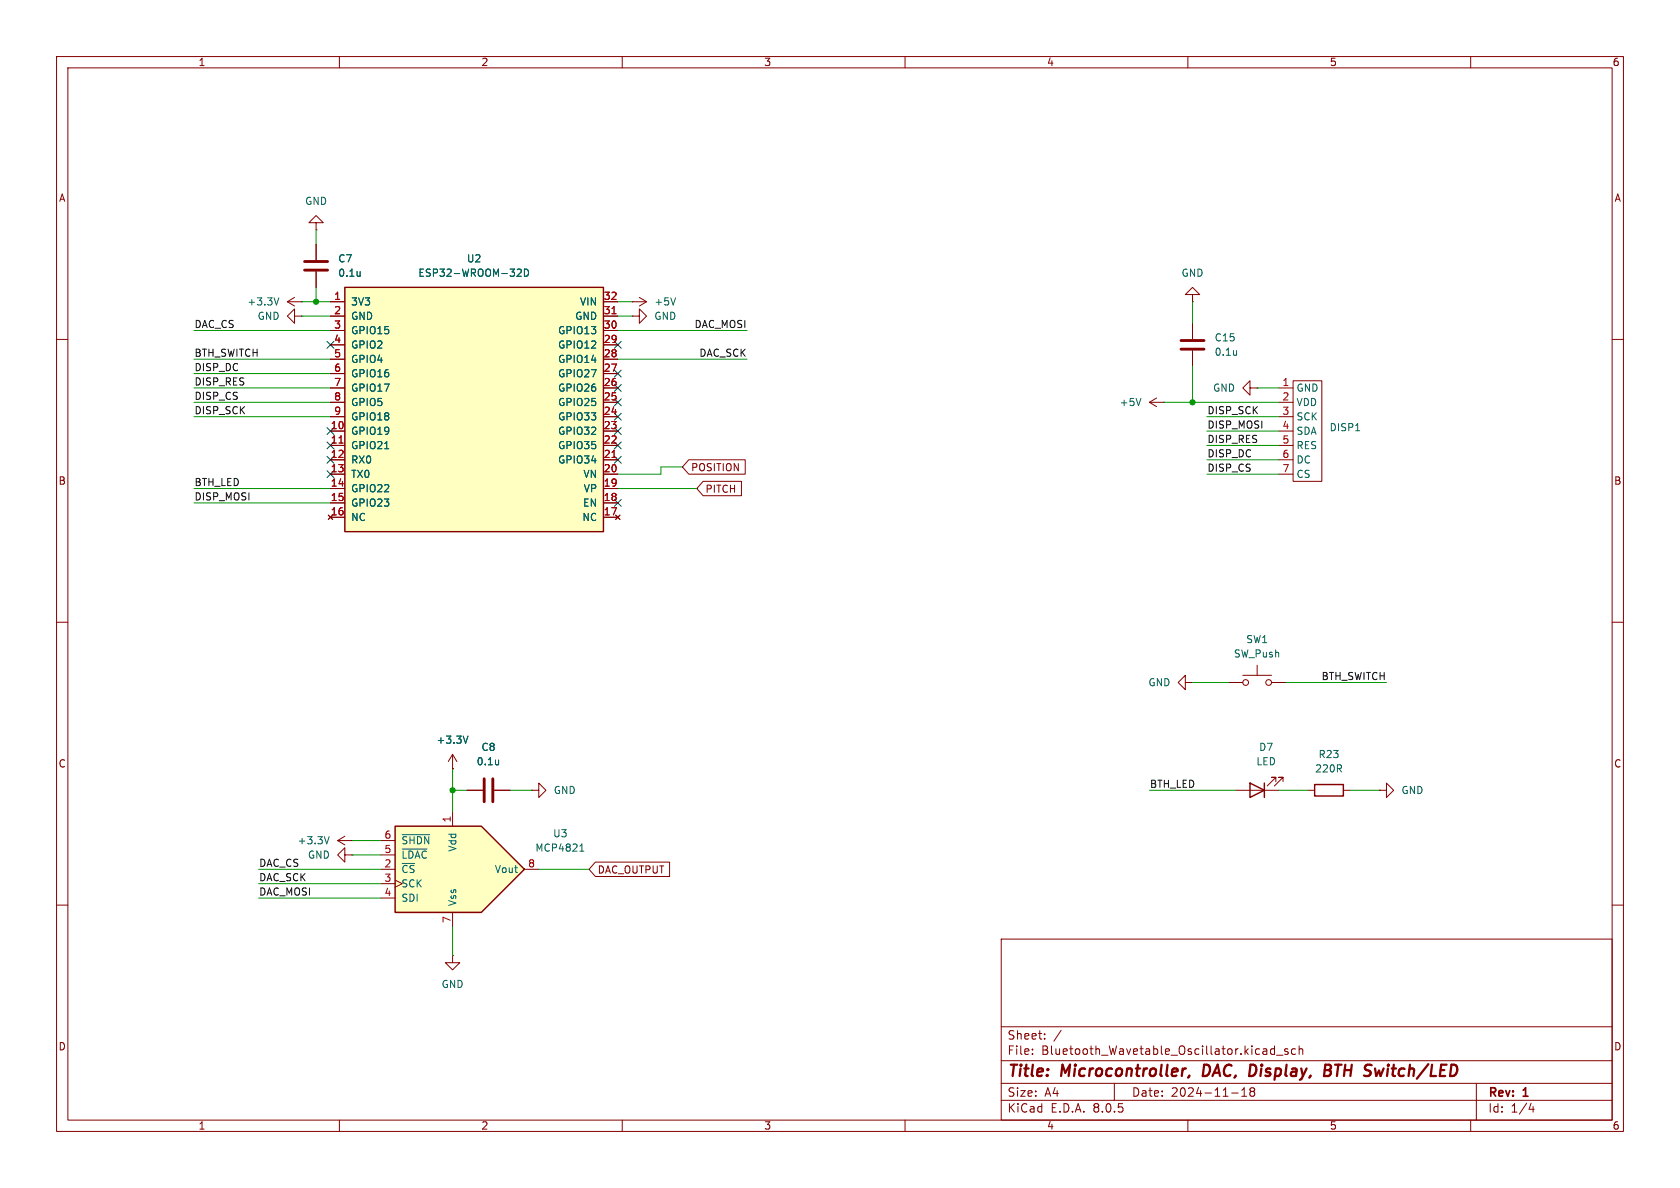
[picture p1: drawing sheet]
<svg xmlns="http://www.w3.org/2000/svg" width="297mm" height="210mm" viewBox="0 0 297 210" stroke-linecap="round" stroke-linejoin="round" font-family="sans-serif">
<g fill="none" stroke="#840000" stroke-width=".18">
<path d="M10 10h277v190h-277zM12 12h273v186h-273zM60 10v2M110 10v2M160 10v2M210 10v2M260 10v2M10 60h2M50.8 53.3h2.5M50.8 53.3l1.3 .8M52.1 55.9v-1.3l-1.3 1.3 1.3 1.3v-1.3h1.2M52.1 52.6l-1.3 .7"/>
<path d="M53.3 53.3h.1M53.3 55.9h.1M111.8 55.9h1.2v-1.3l1.3 1.3-1.3 1.3v-1.3M111.8 55.9h.1M111.8 53.3h.1M111.8 53.3h2.5M113 52.6l1.3 .7M114.3 53.3l-1.3 .8M285 60h2M10 110h2M219.7 119.4h5.1M222.2 117.6v1.8"/>
<path d="M285 110h2M209.5 120.7v-1.3l-1.2 1.3 1.2 1.2v-1.2h1.3M210.8 120.7h.1M217.2 120.7h2.5M224.8 120.7h2.5M10 160h2M59.7 148.6l1.3 .8M59.7 148.6h2.5M61 151.1v-1.2l-1.3 1.2 1.3 1.3v-1.3h1.2M61 147.8l-1.3 .8M62.2 151.1h.1M62.2 148.6h.1"/>
<path d="M285 160h2M177 166h108v32h-108zM60 198v2M110 198v2M160 198v2M177 194.5h108M177 191.5h108M177 187.5h108M177 181.5h108M182.5 186.3v.1M182.5 185.5v.1M184.7 183.6v.1"/>
<path d="M184.7 182.8v.1M187.6 182.1l-1.3 2M197 191.5v3M210 198v2M217.7 193.2h1.2M219.5 193.8h.9M219.5 192.7l.5-.4v1.5M221.2 192.9l-.2 .3v.3l.2 .3 .5-.1 .1-.2-.1-.4-.2-.2M221.2 192.9l-.2-.2 .2-.4 .5 .1 .1 .2-.3 .3M221.2 192.9h.3M225.3 184.9v1.5M225.3 185.5l-.4-.1-.3 .3v.4l.1 .2h.6"/>
<path d="M225.7 186.5h1.1M227.7 185.5l-.4-.1-.2 .2 .1 .2 .5 .2v.3h-.6M229 185.5l-.4-.1-.3 .3v.4l.2 .2h.5M229.7 185.5l.2-.1 .3 .1 .1 .9M229.7 184.9v1.5M260 198v2M261 191.5v6.5M270.7 195l-.4 1.1h.9M271 195.6v1"/>
<circle cx="220.2" cy="120.7" r=".51"/>
<circle cx="224.3" cy="120.7" r=".51"/>
</g>
<path d="M209.5 188.9h.2M210.3 190.1l-.3 .4M212.9 188.2l-.3 2h.5M221.1 188.2l.7 .1M221.8 189.9l-.5 .3h-.5M234.2 189.2h.7M234.3 188.2h.7a.49 .49 0 0 1 .3 .5 .49 .49 0 0 1-.4 .5l.2 .1a.58 .58 0 0 1-.3 .9h-.7zM243.8 189.3l-.5 .9" fill="none" stroke="#840000" stroke-width=".4"/>
<path d="M49.3 52.6l-.4 1.3M119.4 52.6l-.4 1.3M58.2 147.9l-.4 1.3" fill="none" stroke="#006464" stroke-width=".18"/>
<path d="M61 50.8h45.7v43.2h-45.7z" fill="#ffffc2"/>
<path d="M61 50.8h45.7v43.2h-45.7z" fill="none" stroke="#840000" stroke-width=".25"/>
<g fill="none" stroke="#840000" stroke-width=".18">
<path d="M58.4 55.9h2.6M58.4 53.3h2.6M58.4 58.4h2.6M106.7 55.9h2.5M106.7 53.3h2.5M106.7 58.4h2.5M58.4 76.2h2.6M58.4 78.7h2.6M58.4 73.7h2.6M58.4 71.1h2.6M58.4 68.6h2.6M58.4 66h2.6"/>
<path d="M58.4 63.5h2.6M58.4 61h2.6M106.7 76.2h2.5M106.7 78.7h2.5M106.7 73.7h2.5M106.7 71.1h2.5M106.7 68.6h2.5M106.7 66h2.5M106.7 63.5h2.5M106.7 61h2.5M58.4 86.4h2.6M58.4 81.3h2.6"/>
<path d="M58.4 83.8h2.6M58.4 88.9h2.6M58.4 91.4h2.6M106.7 86.4h2.5M106.7 81.3h2.5M106.7 83.8h2.5M106.7 88.9h2.5M106.7 91.4h2.5M108.8 91.1l.8 .7M109.6 91.1l-.8 .7"/>
</g>
<path d="M91.4 47.7l.5-.1 .3 .3-.8 .9h.8M92.7 47.6a.64 .64 0 0 1 .7 .6 .64 .64 0 0 1-.7 .6zM68 79.3h.7" fill="none" stroke="#006464" stroke-width=".18"/>
<path d="M108.2 55.5h.7M59.9 78.3h.8M108.2 80.9h.7" fill="none" stroke="#a90000" stroke-width=".18"/>
<path d="M69.8 146.1h15.3l7.6 7.6-7.6 7.6h-15.3z" fill="#ffffc2"/>
<path d="M221 138.4l2.5 1.3-2.5 1.3zM223.5 138.4v2.6M232.4 138.7h5.1v2h-5.1zM69.8 146.1h15.3l7.6 7.6-7.6 7.6h-15.3z" fill="none" stroke="#840000" stroke-width=".25"/>
<g fill="none" stroke="#840000" stroke-width=".18">
<path d="M55.9 39.4h1.2l-1.2-1.3-1.3 1.3h1.3v1.2M55.9 40.6h.1M55.9 43.2v2.8M55.9 48v2.8M58.4 55.9h2.6M58.4 53.3h2.6M58.4 58.4h2.6M106.7 55.9h2.5M106.7 53.3h2.5M106.7 58.4h2.5M210.8 52.1h1.3l-1.3-1.3-1.3 1.3h1.3v1.2M210.8 53.3h.1"/>
<path d="M210.8 57.2v2.7M58.4 71.1h2.6M58.4 68.6h2.6M58.4 73.7h2.6M58.4 76.2h2.6M58.4 78.7h2.6M58.4 66h2.6M58.4 63.5h2.6M58.4 61h2.6M106.7 71.1h2.5M106.7 68.6h2.5M106.7 73.7h2.5"/>
<path d="M106.7 76.2h2.5M106.7 78.7h2.5M106.7 66h2.5M106.7 63.5h2.5M106.7 61h2.5M203.2 71.1l1.3 .8M203.2 71.1h2.5M204.5 70.4l-1.3 .7M205.7 71.1h.1M210.8 62v2.8M221 68.6v-1.3l-1.3 1.3 1.3 1.3v-1.3h1.2M222.2 68.6h.1"/>
<path d="M226.1 71.1h2.5M226.1 68.6h2.5M226.1 73.7h2.5M226.1 76.2h2.5M226.1 78.7h2.5M228.6 67.3h5.1v17.8h-5.1zM58.4 81.3h2.6M58.4 83.8h2.6M58.4 86.4h2.6M58.4 88.9h2.6M58.4 91.4h2.6M106.7 81.3h2.5"/>
<path d="M106.7 83.8h2.5M106.7 86.4h2.5M106.7 88.9h2.5M106.7 91.4h2.5M108.8 91.1l.8 .7M109.6 91.1l-.8 .7M121.8 81.3h9.9v2.5h-9.9l-1.2-1.2zM124.3 85.1h6.8v2.5h-6.8l-1.1-1.2zM226.1 81.3h2.5M226.1 83.8h2.5M80 135.9h.1M80 133.4v2.5"/>
<path d="M80 133.4l-.8 1.2M80 133.4l.8 1.2M82.5 139.7h2.8M87.4 139.7h2.8M94 139.7h1.2v-1.3l1.3 1.3-1.3 1.3v-1.3M94 139.7h.1M218.4 139.7h7.7M225.6 138.2v-.8h-.8h.8l-1.6 1.5M226.8 138.2v-.8h-.7h.7l-1.5 1.5M231.1 139.7h1.3M237.5 139.7h1.3M243.8 139.7h1.3v-1.3l1.3 1.3-1.3 1.3v-1.3"/>
<path d="M243.8 139.7h.1M67.3 153.7h2.5M67.3 156.2h2.5M67.3 158.8h2.5M67.3 151.1h2.5M67.3 148.6h2.5M69.8 155.6l1.3 .6-1.3 .6M80 143.5v2.6M92.7 153.7h2.5M105.3 152.4h13.1v2.5h-13.1l-1.2-1.2zM80 168.9v1.3h1.3l-1.3 1.3-1.3-1.3h1.3M80 168.9h.1"/>
<path d="M80 161.3v2.5"/>
</g>
<g fill="none" stroke="#006464" stroke-width=".18">
<path d="M63.7 48v.8M63.7 48.7l-.1 .1M91.4 47.7l.5-.1 .3 .3-.8 .9h.8M92.7 47.6a.64 .64 0 0 1 .7 .6 .64 .64 0 0 1-.7 .6zM68 79.3h.7M201.7 70.4l-.4 1.3M218.6 62v.8M218.6 62.7h.1M239.7 76.1h.7M82.7 130.1l-.4 1.3M88.1 134.4v.8M88.1 135.1h.1"/>
<path d="M71.1 150.1h4.4M71.1 147.5h4.9M102.5 150.5h.7M102.6 149.5l.3-.3v1.3"/>
</g>
<path d="M53.8 47.8h4.1M53.8 46.2h4.1M208.8 61.7h4.1M208.8 60.2h4.1M85.6 137.7v4M87.1 137.7v4" fill="none" stroke="#840000" stroke-width=".51"/>
<g fill="none" stroke="#009600" stroke-width=".18">
<path d="M34.3 58.4h24.1M53.3 53.3h5.1M53.3 55.9h5.1M55.9 40.6v2.6M55.9 50.8v2.5M109.2 53.3h2.6M109.2 55.9h2.6M109.2 58.4h22.9M210.8 53.3v3.9M34.3 68.6h24.1M34.3 71.1h24.1M34.3 66h24.1"/>
<path d="M34.3 63.5h24.1M34.3 73.7h24.1M109.2 63.5h22.9M205.7 71.1h20.4M210.8 64.8v6.3M213.4 78.7h12.7M213.4 76.2h12.7M213.4 73.7h12.7M222.2 68.6h3.9M34.3 86.4h24.1M34.3 88.9h24.1M109.2 86.4h14"/>
<path d="M120.6 82.6h-3.8v1.2h-7.6M213.4 81.3h12.7M213.4 83.8h12.7M80 139.7h2.5M80 135.9v7.6M90.2 139.7h3.8M203.2 139.7h15.2M210.8 120.7h6.4M226.1 139.7h5M227.3 120.7h17.8M238.8 139.7h5M45.7 153.7h21.6"/>
<path d="M45.7 156.2h21.6M45.7 158.8h21.6M62.2 151.1h5.1M62.2 148.6h5.1M95.2 153.7h8.9M80 163.8v5.1"/>
</g>
<g fill="none" stroke="#000084" stroke-width=".18">
<path d="M57.8 60.4l1.2 1.2M57.8 78.1l1.2 1.2M57.8 75.6l1.2 1.2M59 60.4l-1.2 1.2M59 78.1l-1.2 1.2M59 75.6l-1.2 1.2M108.6 78.1l1.2 1.2M108.6 75.6l1.2 1.2M108.6 68l1.2 1.2M108.6 65.4l1.2 1.2M108.6 60.4l1.2 1.2M108.6 70.5l1.2 1.2"/>
<path d="M108.6 73.1l1.2 1.2M109.8 78.1l-1.2 1.2M109.8 75.6l-1.2 1.2M109.8 68l-1.2 1.2M109.8 65.4l-1.2 1.2M109.8 60.4l-1.2 1.2M109.8 70.5l-1.2 1.2M109.8 73.1l-1.2 1.2M57.8 83.2l1.2 1.2M57.8 80.7l1.2 1.2M59 83.2l-1.2 1.2M59 80.7l-1.2 1.2"/>
<path d="M108.6 80.7l1.2 1.2M108.6 88.3l1.2 1.2M109.8 80.7l-1.2 1.2M109.8 88.3l-1.2 1.2"/>
</g>
<path d="M108.2 55.5h.7M59.9 78.3h.8M108.2 80.9h.7" fill="none" stroke="#a90000" stroke-width=".18"/>
<g fill="#009600" stroke="#009600" stroke-width=".18">
<circle cx="80" cy="139.7" r=".46"/>
<circle cx="210.8" cy="71.1" r=".46"/>
<circle cx="55.9" cy="53.3" r=".46"/>
</g>
<g font-size="2.8" fill="#840000">
<text x="178" y="190.9">Title:</text>
<text x="187.7" y="190.9">Microcontroller,</text>
<text x="213.5" y="190.9">DAC,</text>
<text x="222.5" y="190.9">Display,</text>
<text x="236.5" y="190.9">BTH</text>
<text x="244.5" y="190.9">Switch/LED</text>
</g>
<g font-size="2.1" fill="#840000">
<text x="178" y="184">Sheet:</text>
<text x="178" y="186.7">File:</text>
<text x="184.1" y="186.7">Bluetooth_Wavetable_Oscillator.kicad_sch</text>
<text x="178" y="196.9">KiCad</text>
<text x="178" y="194.1">Size:</text>
<text x="184.7" y="194.1">A4</text>
<text x="185.7" y="196.9">E.D.A.</text>
<text x="193.3" y="196.9">8.0.5</text>
<text x="200" y="194.1">Date:</text>
<text x="207" y="194.1">2024-11-18</text>
<text x="263" y="194.3">Rev:</text>
<text x="263" y="196.9">Id:</text>
<text x="267.1" y="196.9">1/4</text>
<text x="269.4" y="194.3">1</text>
</g>
<g font-size="1.8" fill="#840000">
<text x="35" y="11.9">1</text>
<text x="85" y="11.9">2</text>
<text x="135" y="11.9">3</text>
<text x="185" y="11.9">4</text>
<text x="235" y="11.9">5</text>
<text x="285" y="11.9">6</text>
<text x="10.3" y="35.9">A</text>
<text x="285.3" y="35.9">A</text>
<text x="122.1" y="83.5">POSITION</text>
<text x="10.3" y="85.9">B</text>
<text x="124.6" y="87.3">PITCH</text>
<text x="285.3" y="85.9">B</text>
<text x="10.3" y="135.9">C</text>
<text x="285.3" y="135.9">C</text>
<text x="105.6" y="154.6">DAC_OUTPUT</text>
<text x="10.3" y="185.9">D</text>
<text x="285.3" y="185.9">D</text>
<text x="35" y="199.9">1</text>
<text x="85" y="199.9">2</text>
<text x="135" y="199.9">3</text>
<text x="185" y="199.9">4</text>
<text x="235" y="199.9">5</text>
<text x="285" y="199.9">6</text>
</g>
<g font-size="1.8" fill="#006464">
<text x="53.8" y="36.4">GND</text>
<text x="59.7" y="46.6">C7</text>
<text x="82.4" y="46.6">U2</text>
<text x="59.7" y="49.1">0.1u</text>
<text x="73.9" y="49.1">ESP32-WROOM-32D</text>
<text x="208.8" y="49.1">GND</text>
<text x="43.6" y="54.2">+3.3V</text>
<text x="45.4" y="56.7">GND</text>
<text x="62" y="56.7">GND</text>
<text x="62" y="54.2">3V3</text>
<text x="62" y="59.3">GPIO15</text>
<text x="98.6" y="59.3">GPIO13</text>
<text x="101.6" y="56.7">GND</text>
<text x="102.4" y="54.2">VIN</text>
<text x="115.6" y="56.7">GND</text>
<text x="115.6" y="54.2">+5V</text>
<text x="62" y="61.8">GPIO2</text>
<text x="62" y="64.4">GPIO4</text>
<text x="98.6" y="64.4">GPIO14</text>
<text x="98.6" y="61.8">GPIO12</text>
<text x="214.6" y="60.6">C15</text>
<text x="214.6" y="63.1">0.1u</text>
<text x="62" y="66.9">GPIO16</text>
<text x="62" y="69.4">GPIO17</text>
<text x="62" y="72">GPIO5</text>
<text x="98.6" y="72">GPIO25</text>
<text x="98.6" y="69.4">GPIO26</text>
<text x="98.6" y="66.9">GPIO27</text>
<text x="197.8" y="72">+5V</text>
<text x="214.4" y="69.4">GND</text>
<text x="229.1" y="69.4">GND</text>
<text x="229.1" y="72">VDD</text>
<text x="62" y="77.1">GPIO19</text>
<text x="62" y="74.5">GPIO18</text>
<text x="98.6" y="77.1">GPIO32</text>
<text x="98.6" y="74.5">GPIO33</text>
<text x="229.1" y="74.5">SCK</text>
<text x="229.1" y="77.1">SDA</text>
<text x="235" y="76.4">DISP1</text>
<text x="62" y="79.6">GPIO21</text>
<text x="62" y="82.1">RX0</text>
<text x="98.6" y="82.1">GPIO34</text>
<text x="98.6" y="79.6">GPIO35</text>
<text x="229.1" y="79.6">RES</text>
<text x="229.1" y="82.1">DC</text>
<text x="62" y="87.2">GPIO22</text>
<text x="62" y="84.7">TX0</text>
<text x="62" y="89.8">GPIO23</text>
<text x="103" y="89.8">EN</text>
<text x="103" y="84.7">VN</text>
<text x="103.1" y="87.2">VP</text>
<text x="229.1" y="84.7">CS</text>
<text x="62" y="92.3">NC</text>
<text x="102.9" y="92.3">NC</text>
<text x="220.2" y="113.9">SW1</text>
<text x="218" y="116.4">SW_Push</text>
<text x="202.9" y="121.5">GND</text>
<text x="77.1" y="131.7">+3.3V</text>
<text x="84.2" y="135.5">0.1u</text>
<text x="85" y="132.9">C8</text>
<text x="222" y="135.5">LED</text>
<text x="222.5" y="132.9">D7</text>
<text x="232.4" y="136.8">220R</text>
<text x="233" y="134.2">R23</text>
<text x="97.8" y="140.6">GND</text>
<text x="247.7" y="140.6">GND</text>
<text x="52.5" y="149.5">+3.3V</text>
<text x="70.9" y="149.5">~{SHDN}</text>
<text x="97.7" y="148.2">U3</text>
<text x="54.3" y="152">GND</text>
<text x="70.9" y="154.5">~{CS}</text>
<text x="70.9" y="152">~{LDAC}</text>
<text x="80.9" y="150.7" transform="rotate(-90 80.9 150.7)">Vdd</text>
<text x="87.4" y="154.5">Vout</text>
<text x="94.5" y="150.8">MCP4821</text>
<text x="70.9" y="157.1">SCK</text>
<text x="70.9" y="159.6">SDI</text>
<text x="80.9" y="160.3" transform="rotate(-90 80.9 160.3)">Vss</text>
<text x="78" y="174.9">GND</text>
</g>
<g font-size="1.8" fill="#a90000">
<text x="59" y="53.1">1</text>
<text x="106.6" y="53.1">32</text>
<text x="59" y="55.6">2</text>
<text x="59" y="58.2">3</text>
<text x="106.6" y="58.2">30</text>
<text x="106.6" y="55.6">31</text>
<text x="59" y="60.7">4</text>
<text x="59" y="63.2">5</text>
<text x="59" y="65.8">6</text>
<text x="106.6" y="65.8">27</text>
<text x="106.6" y="63.2">28</text>
<text x="106.6" y="60.7">29</text>
<text x="59" y="68.3">7</text>
<text x="59" y="70.9">8</text>
<text x="106.6" y="70.9">25</text>
<text x="106.6" y="68.3">26</text>
<text x="226.6" y="68.3">1</text>
<text x="226.6" y="70.9">2</text>
<text x="58.4" y="75.9">10</text>
<text x="59" y="73.4">9</text>
<text x="106.6" y="75.9">23</text>
<text x="106.6" y="73.4">24</text>
<text x="226.6" y="73.4">3</text>
<text x="226.6" y="75.9">4</text>
<text x="58.4" y="78.5">11</text>
<text x="58.4" y="81">12</text>
<text x="58.4" y="83.6">13</text>
<text x="106.6" y="83.6">20</text>
<text x="106.6" y="81">21</text>
<text x="106.6" y="78.5">22</text>
<text x="226.6" y="78.5">5</text>
<text x="226.6" y="81">6</text>
<text x="226.6" y="83.6">7</text>
<text x="58.4" y="86.1">14</text>
<text x="58.4" y="88.6">15</text>
<text x="106.6" y="88.6">18</text>
<text x="106.6" y="86.1">19</text>
<text x="58.4" y="91.2">16</text>
<text x="106.6" y="91.2">17</text>
<text x="67.9" y="148.3">6</text>
<text x="79.8" y="145.5" transform="rotate(-90 79.8 145.5)">1</text>
<text x="67.9" y="153.4">2</text>
<text x="67.9" y="156">3</text>
<text x="67.9" y="150.9">5</text>
<text x="93.3" y="153.4">8</text>
<text x="67.9" y="158.5">4</text>
<text x="79.8" y="163.3" transform="rotate(-90 79.8 163.3)">7</text>
</g>
<g font-size="1.8" fill="#0f0f0f">
<text x="34.3" y="58.1">DAC_CS</text>
<text x="122.7" y="58.1">DAC_MOSI</text>
<text x="34.3" y="63.2">BTH_SWITCH</text>
<text x="34.3" y="65.7">DISP_DC</text>
<text x="123.5" y="63.2">DAC_SCK</text>
<text x="34.3" y="70.8">DISP_CS</text>
<text x="34.3" y="68.2">DISP_RES</text>
<text x="34.3" y="73.3">DISP_SCK</text>
<text x="213.4" y="73.3">DISP_SCK</text>
<text x="213.4" y="75.9">DISP_MOSI</text>
<text x="213.4" y="83.5">DISP_CS</text>
<text x="213.4" y="80.9">DISP_DC</text>
<text x="213.4" y="78.4">DISP_RES</text>
<text x="34.3" y="86">BTH_LED</text>
<text x="34.3" y="88.6">DISP_MOSI</text>
<text x="233.5" y="120.3">BTH_SWITCH</text>
<text x="203.2" y="139.4">BTH_LED</text>
<text x="45.7" y="153.3">DAC_CS</text>
<text x="45.7" y="155.9">DAC_SCK</text>
<text x="45.7" y="158.4">DAC_MOSI</text>
</g>
</svg>
